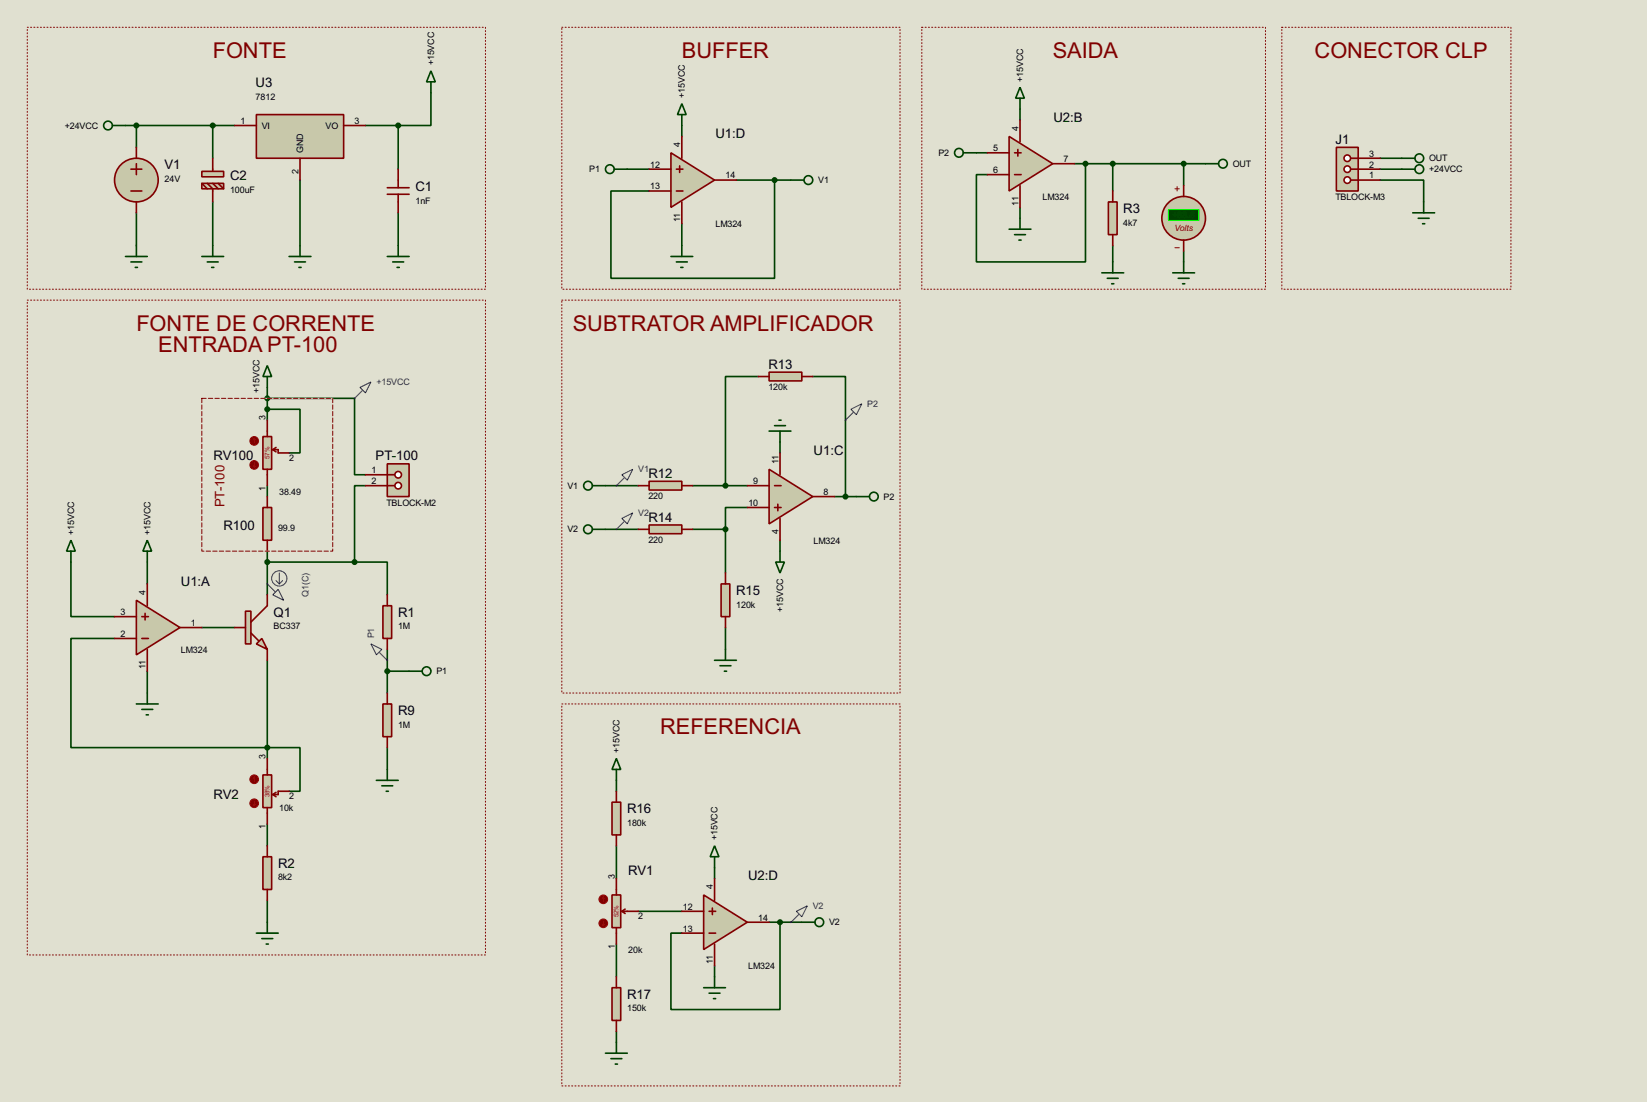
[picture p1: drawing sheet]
<svg xmlns="http://www.w3.org/2000/svg" width="383mm" height="256mm" viewBox="0 0 383 256" stroke-linecap="round" stroke-linejoin="round" font-family="sans-serif">
<path d="M0 0h383.5v256.5h-383.5z" fill="#e0e0d0"/>
<g fill="none" stroke="#004000" stroke-width=".38">
<path d="M29.2 29.2h25.4M31.7 29.2v5.1M49.5 29.2v7.6M85.1 29.2h7.6M92.7 29.2v10.2M100.3 21.6v7.6h-7.6M146 39.4h5.1M158.7 29.2v2.5M227.3 35.6h2.6M237.5 25.4v2.5M250.2 38.1h30.5M252.7 38.1v22.9h-25.4v-20.4h2.6"/>
<path d="M259.1 38.1v6.3M275.6 38.1v5.1M321.3 39.4h5.1M321.3 36.8h5.1M31.7 49.5v7.6M49.5 47v10.1M69.8 41.9v15.2M92.7 49.5v7.6M158.7 52.1v5M171.4 41.9h12.7M180.3 41.9v22.9h-38.1v-20.4h8.9M237.5 48.3v2.5"/>
<path d="M259.1 57.1v3.9M275.6 58.4v2.6M321.3 41.9h10.2v5.1M62.2 95.2h7.6v10.2h-2.5M62.2 92.7h20.3v17.8h2.6M62.2 90.2v7.6M176.5 87.6h-7.6v25.4M189.2 87.6h7.6v28M62.2 113v2.6M85.1 113h-2.6v17.8M141 113h7.6M161.3 113h12.7"/>
<path d="M174 118.1h-5.1v5.1M181.6 102.9v2.5M194.3 115.6h5.1M16.5 130.8v12.7h10.2M34.3 130.8v5.1M62.2 128.3v10.1M62.2 130.8h20.3M82.5 130.8h7.7v7.6M141 123.2h7.6M161.3 123.2h7.6M168.9 123.2v10.1M181.6 125.7v2.6"/>
<path d="M26.7 148.6h-10.2v25.4h53.3v10.1h-2.5M34.3 156.2v5.1M47 146h7.6M62.2 153.7v22.8M90.2 151.1v10.2M90.2 156.2h5M168.9 146v5.1M90.2 174v5.1M62.2 191.8v5M143.5 181.6v2.5M143.5 196.8v7.7M62.2 209.5v5.1"/>
<path d="M143.5 219.7v7.6M148.6 212.1h10.1M166.4 201.9v2.6M179.1 214.6h7.6M181.6 214.6v20.3h-25.4v-17.7h2.5M166.4 224.8v2.5M143.5 240v2.6"/>
</g>
<path d="M6.3 6.3h106.7v61h-106.7z" fill="none" stroke="#e0e0d0" stroke-width=".23"/>
<path d="M6.3 6.3h106.7v61h-106.7z" fill="none" stroke="#800000" stroke-width=".23" stroke-dasharray=".3 .5"/>
<circle cx="31.7" cy="41.9" r="5.1" fill="#c8c8aa" stroke="#800000" stroke-width=".38"/>
<path d="M30.5 39.4h2.5M31.7 34.3v2.5M31.7 38.1v2.5M30.5 44.4h2.5M31.7 47v2.5" fill="none" stroke="#800000" stroke-width=".38"/>
<path d="M29.2 59.7h5.1M31.7 57.1v2.6M30.5 61h2.5M31.5 62.2h.5" fill="none" stroke="#004000" stroke-width=".38"/>
<path d="M59.7 26.7h20.3v10.1h-20.3z" fill="#c8c8aa" stroke="#800000" stroke-width=".38"/>
<path d="M54.6 29.2h5.1M69.8 36.8v5.1M80 29.2h5.1M92.7 39.4v4.3M90.2 45.2h5M90.2 43.7h5M92.7 45.2v4.3" fill="none" stroke="#800000" stroke-width=".38"/>
<g fill="#004000" stroke="#004000" stroke-width=".38">
<circle cx="31.7" cy="29.2" r=".51"/>
<circle cx="92.7" cy="29.2" r=".51"/>
</g>
<path d="M67.3 59.7h5.1M69.8 57.1v2.6M90.2 59.7h5M92.7 57.1v2.6M68.6 61h2.5M69.6 62.2h.5M91.4 61h2.6M92.5 62.2h.5" fill="none" stroke="#004000" stroke-width=".38"/>
<g fill="#c8c8aa" stroke="#800000" stroke-width=".38">
<path d="M47 39.9h5.1v1.2h-5.1z"/>
<path d="M47 42.7h5.1v1.2h-5.1z"/>
</g>
<path d="M49.5 36.8v3.1M47 42.7l1.3 1.2M48.3 42.7l1.2 1.2v3.1M49.5 42.7l1.3 1.2M50.8 42.7l1.3 1.2" fill="none" stroke="#800000" stroke-width=".38"/>
<path d="M47 59.7h5.1M49.5 57.1v2.6M48.3 61h2.5M49.3 62.2h.5" fill="none" stroke="#004000" stroke-width=".38"/>
<circle cx="49.5" cy="29.2" r=".51" fill="#004000" stroke="#004000" stroke-width=".38"/>
<path d="M214.6 6.3h80v61h-80zM6.3 69.8h106.7v152.4h-106.7z" fill="none" stroke="#e0e0d0" stroke-width=".23"/>
<path d="M214.6 6.3h80v61h-80zM6.3 69.8h106.7v152.4h-106.7z" fill="none" stroke="#800000" stroke-width=".23" stroke-dasharray=".3 .5"/>
<path d="M31.7 139.7l10.2 6.3-10.2 6.4z" fill="#c8c8aa" stroke="#800000" stroke-width=".38"/>
<path d="M34.3 135.9v5.1M26.7 148.6h5M26.7 143.5h5M33 148.6h1.5M33 143.5h1.5M33.8 142.7v1.6M34.3 151.1v5.1M41.9 146h5.1" fill="none" stroke="#800000" stroke-width=".38"/>
<path d="M61.2 180.3h2v7.7h-2z" fill="#c8c8aa" stroke="#800000" stroke-width=".38"/>
<path d="M62.2 176.5v3.8M62.2 188v3.8M63.5 184.9l.8 .5M64.3 184.4l-.8 .5M67.3 184.1h-2.5v.8h-1.3" fill="none" stroke="#800000" stroke-width=".38"/>
<circle cx="59.2" cy="181.4" r="1.02" fill="#400000" stroke="#f00" stroke-width=".23"/>
<path d="M59.2 180.8l-.3 .3M59.2 180.8l.2 .3M59.2 180.8v1.1" fill="none" stroke="#f00" stroke-width=".23"/>
<circle cx="59.2" cy="186.9" r="1.02" fill="#400000" stroke="#f00" stroke-width=".23"/>
<path d="M58.9 187.2l.3 .3M59.2 186.4v1.1M59.4 187.2l-.2 .3" fill="none" stroke="#f00" stroke-width=".23"/>
<path d="M59.7 149.9l1.3-1.3 1.2 2.5z" fill="#c8c8aa" stroke="#800000" stroke-width=".38"/>
<path d="M57.1 142.2h1.3v7.7h-1.3z" fill="#c8c8aa" stroke="#800000" stroke-width=".38"/>
<path d="M62.2 138.4v2.6l-3.8 3.8M54.6 146h2.5M58.4 147.3l1.8 1.8M62.2 151.1v2.6" fill="none" stroke="#800000" stroke-width=".38"/>
<circle cx="62.2" cy="174" r=".51" fill="#004000" stroke="#004000" stroke-width=".38"/>
<path d="M31.7 163.8h5.1M33 165.1h2.6M34 166.4h.5M34.3 161.3v2.5" fill="none" stroke="#004000" stroke-width=".38"/>
<path d="M61.2 199.4h2v7.6h-2z" fill="#c8c8aa" stroke="#800000" stroke-width=".38"/>
<path d="M62.2 196.8v2.6M62.2 207v2.5" fill="none" stroke="#800000" stroke-width=".38"/>
<path d="M59.7 217.2h5.1M61 218.4h2.5M62 219.7h.5M62.2 214.6v2.6" fill="none" stroke="#004000" stroke-width=".38"/>
<path d="M61.2 118.1h2v7.6h-2z" fill="#c8c8aa" stroke="#800000" stroke-width=".38"/>
<path d="M62.2 115.6v2.5M62.2 125.7v2.6" fill="none" stroke="#800000" stroke-width=".38"/>
<path d="M61.2 101.6h2v7.6h-2z" fill="#c8c8aa" stroke="#800000" stroke-width=".38"/>
<path d="M62.2 97.8v3.8M62.2 109.2v3.8M63.5 104.6l.8 .6M63.5 104.6h1.3v.8h2.5M64.3 104.1l-.8 .5" fill="none" stroke="#800000" stroke-width=".38"/>
<circle cx="59.2" cy="102.6" r="1.02" fill="#400000" stroke="#f00" stroke-width=".23"/>
<path d="M59.2 102.1l-.3 .3M59.2 102.1l.2 .3M59.2 102.1v1" fill="none" stroke="#f00" stroke-width=".23"/>
<circle cx="59.2" cy="108.2" r="1.02" fill="#400000" stroke="#f00" stroke-width=".23"/>
<path d="M58.9 108.5l.3 .2M59.2 107.7v1M59.4 108.5l-.2 .2" fill="none" stroke="#f00" stroke-width=".23"/>
<circle cx="62.2" cy="95.2" r=".51" fill="#004000" stroke="#004000" stroke-width=".38"/>
<path d="M90.2 107.9h5v7.7h-5z" fill="#c8c8aa" stroke="#800000" stroke-width=".38"/>
<path d="M90.2 110.5h1.7" fill="none" stroke="#800000" stroke-width=".38"/>
<circle cx="92.7" cy="110.5" r=".76" fill="#feffff" stroke="#800000" stroke-width=".38"/>
<path d="M90.2 113h1.7" fill="none" stroke="#800000" stroke-width=".38"/>
<circle cx="92.7" cy="113" r=".76" fill="#feffff" stroke="#800000" stroke-width=".38"/>
<path d="M85.1 110.5h5.1M85.1 113h5.1" fill="none" stroke="#800000" stroke-width=".38"/>
<g fill="#004000" stroke="#004000" stroke-width=".38">
<circle cx="62.2" cy="92.7" r=".51"/>
<circle cx="62.2" cy="130.8" r=".51"/>
</g>
<path d="M89.2 141h2v7.6h-2z" fill="#c8c8aa" stroke="#800000" stroke-width=".38"/>
<path d="M90.2 138.4v2.6M90.2 148.6v2.5" fill="none" stroke="#800000" stroke-width=".38"/>
<path d="M89.2 163.8h2v7.6h-2z" fill="#c8c8aa" stroke="#800000" stroke-width=".38"/>
<path d="M90.2 161.3v2.5M90.2 171.4v2.6" fill="none" stroke="#800000" stroke-width=".38"/>
<g fill="#004000" stroke="#004000" stroke-width=".38">
<circle cx="82.5" cy="130.8" r=".51"/>
<circle cx="90.2" cy="156.2" r=".51"/>
</g>
<g fill="none" stroke="#004000" stroke-width=".38">
<path d="M143 39.4h3M156.2 59.7h5.1M158.7 57.1v2.6M184.1 41.9h3.1M157.5 61h2.5M158.5 62.2h.5M95.2 156.2h3.1M90.2 179.1v2.5M87.6 181.6h5.1M88.9 182.9h2.5M89.9 184.1h.5"/>
<circle cx="142" cy="39.4" r="1.02"/>
<circle cx="188.2" cy="41.9" r="1.02"/>
<circle cx="99.3" cy="156.2" r="1.02"/>
</g>
<path d="M86.4 149.9l2.5 1.2-1.3 1.3zM88.4 151.9l1.8 1.8" fill="none" stroke="#0000c0" stroke-width=".23"/>
<path d="M130.8 6.3h78.7v61h-78.7zM130.8 69.8h78.7v91.5h-78.7z" fill="none" stroke="#e0e0d0" stroke-width=".23"/>
<path d="M130.8 6.3h78.7v61h-78.7zM130.8 69.8h78.7v91.5h-78.7z" fill="none" stroke="#800000" stroke-width=".23" stroke-dasharray=".3 .5"/>
<path d="M179.1 109.2l10.1 6.4-10.1 6.3z" fill="#c8c8aa" stroke="#800000" stroke-width=".38"/>
<path d="M174 113h5.1M174 118.1h5.1M180.3 113h1.6M180.3 118.1h1.6M181.1 117.3v1.6M181.6 105.4v5.1M189.2 115.6h5.1M181.6 120.6v5.1" fill="none" stroke="#800000" stroke-width=".38"/>
<g fill="none" stroke="#004000" stroke-width=".38">
<path d="M180.3 99.1h2.6M181.4 97.8h.5M137.9 113h3.1M179.1 100.3h5M181.6 100.3v2.6M199.4 115.6h3"/>
<circle cx="136.9" cy="113" r="1.02"/>
<circle cx="203.5" cy="115.6" r="1.02"/>
</g>
<path d="M151.1 112h7.6v2h-7.6z" fill="#c8c8aa" stroke="#800000" stroke-width=".38"/>
<path d="M148.6 113h2.5M158.7 113h2.6" fill="none" stroke="#800000" stroke-width=".38"/>
<path d="M179.1 86.6h7.6v2h-7.6z" fill="#c8c8aa" stroke="#800000" stroke-width=".38"/>
<path d="M176.5 87.6h2.6M186.7 87.6h2.5" fill="none" stroke="#800000" stroke-width=".38"/>
<path d="M151.1 122.2h7.6v2h-7.6z" fill="#c8c8aa" stroke="#800000" stroke-width=".38"/>
<path d="M148.6 123.2h2.5M158.7 123.2h2.6" fill="none" stroke="#800000" stroke-width=".38"/>
<path d="M167.9 135.9h2v7.6h-2z" fill="#c8c8aa" stroke="#800000" stroke-width=".38"/>
<path d="M168.9 133.3v2.6M168.9 143.5v2.5" fill="none" stroke="#800000" stroke-width=".38"/>
<g fill="none" stroke="#004000" stroke-width=".38">
<path d="M137.9 123.2h3.1M166.4 153.7h5M167.6 154.9h2.6M168.7 156.2h.5M168.9 151.1v2.6M186.7 214.6h3M163.8 229.9h5.1M165.1 231.1h2.5M166.1 232.4h.5M166.4 227.3v2.6"/>
<circle cx="136.9" cy="123.2" r="1.02"/>
<circle cx="190.8" cy="214.6" r="1.02"/>
</g>
<path d="M130.8 163.8h78.7v88.9h-78.7z" fill="none" stroke="#e0e0d0" stroke-width=".23"/>
<path d="M130.8 163.8h78.7v88.9h-78.7z" fill="none" stroke="#800000" stroke-width=".23" stroke-dasharray=".3 .5"/>
<path d="M142.5 186.7h2v7.6h-2z" fill="#c8c8aa" stroke="#800000" stroke-width=".38"/>
<path d="M143.5 184.1v2.6M143.5 194.3v2.5" fill="none" stroke="#800000" stroke-width=".38"/>
<path d="M142.5 229.9h2v7.6h-2z" fill="#c8c8aa" stroke="#800000" stroke-width=".38"/>
<path d="M143.5 227.3v2.6M143.5 237.5v2.5" fill="none" stroke="#800000" stroke-width=".38"/>
<path d="M142.5 208.3h2v7.6h-2z" fill="#c8c8aa" stroke="#800000" stroke-width=".38"/>
<path d="M143.5 204.5v3.8M143.5 215.9v3.8M144.8 212.1l.7 .5M144.8 212.1h3.8M145.5 211.6l-.7 .5" fill="none" stroke="#800000" stroke-width=".38"/>
<circle cx="140.5" cy="209.3" r="1.02" fill="#400000" stroke="#f00" stroke-width=".23"/>
<path d="M140.5 208.8l-.3 .2M140.5 208.8l.2 .2M140.5 208.8v1" fill="none" stroke="#f00" stroke-width=".23"/>
<circle cx="140.5" cy="214.9" r="1.02" fill="#400000" stroke="#f00" stroke-width=".23"/>
<path d="M140.2 215.1l.3 .3M140.5 214.4v1M140.7 215.1l-.2 .3" fill="none" stroke="#f00" stroke-width=".23"/>
<path d="M141 245.1h5M142.2 246.4h2.6M143.3 247.6h.5M143.5 242.6v2.5" fill="none" stroke="#004000" stroke-width=".38"/>
<path d="M234.9 31.7l10.2 6.4-10.2 6.3z" fill="#c8c8aa" stroke="#800000" stroke-width=".38"/>
<path d="M229.9 35.6h5M236.2 35.6h1.5M237 34.8v1.5M237.5 27.9v5.1M245.1 38.1h5.1M229.9 40.6h5M236.2 40.6h1.5M237.5 43.2v5.1" fill="none" stroke="#800000" stroke-width=".38"/>
<g fill="none" stroke="#004000" stroke-width=".38">
<path d="M100.3 16.5l1 2.5h-2zM100.3 19v2.6M158.7 24.1l1.1 2.6h-2.1zM158.7 26.7v2.5M224.3 35.6h3M237.5 20.3l1 2.6h-2zM237.5 22.9v2.5M234.9 53.3h5.1M236.2 54.6h2.6M237.2 55.9h.5M237.5 50.8v2.5M62.2 85.1l1 2.5h-2z"/>
<path d="M62.2 87.6v2.6M16.5 125.7l1 2.6h-2zM16.5 128.3v2.5M34.3 125.7l1 2.6h-2zM34.3 128.3v2.5M180.6 130.8h2l-1 2.5zM181.6 128.3v2.5M143.5 176.5l1 2.6h-2zM143.5 179.1v2.5M166.4 196.8l1 2.6h-2zM166.4 199.4v2.5"/>
<circle cx="223.3" cy="35.6" r="1.02"/>
</g>
<circle cx="252.7" cy="38.1" r=".51" fill="#004000" stroke="#004000" stroke-width=".38"/>
<g fill="none" stroke="#0000c0" stroke-width=".23">
<path d="M83.8 90.2l2.6-1.3-1.3 2.5zM84.3 90.9l-1.8 1.8M62.2 135.9l1.8 1.8M63.5 138.4l1.3-1.2 1.2 2.5zM64.3 135.1l.7 .8M65 133.3v2.6M65.8 135.1l-.8 .8M185.4 212.1l2.6-1.3-1.3 2.6zM185.9 212.9l-1.8 1.7"/>
<circle cx="65" cy="134.6" r="1.78"/>
</g>
<circle cx="275.6" cy="50.8" r="5.1" fill="#c8c8aa" stroke="#800000" stroke-width=".38"/>
<path d="M273.6 43.9h1M273.6 57.7h1M274.1 43.4v1" fill="none" stroke="#800000" stroke-width=".23"/>
<path d="M272 48.8h7.1v2.5h-7.1z" fill="#004000" stroke="#0f0" stroke-width=".23"/>
<path d="M275.6 43.2v2.5M275.6 55.9v2.5" fill="none" stroke="#800000" stroke-width=".38"/>
<g fill="#004000" stroke="#004000" stroke-width=".38">
<circle cx="275.6" cy="38.1" r=".51"/>
<circle cx="168.9" cy="113" r=".51"/>
<circle cx="168.9" cy="123.2" r=".51"/>
<circle cx="196.8" cy="115.6" r=".51"/>
</g>
<g fill="none" stroke="#004000" stroke-width=".38">
<path d="M26.2 29.2h3M280.7 38.1h3M326.4 39.4h3M273 63.5h5.1M274.3 64.8h2.6M275.3 66h.5M275.6 61v2.5"/>
<circle cx="25.1" cy="29.2" r="1.02"/>
<circle cx="284.7" cy="38.1" r="1.02"/>
<circle cx="330.5" cy="39.4" r="1.02"/>
</g>
<path d="M198.1 95.2l2.6-1.2-1.3 2.5zM198.6 96l-1.8 1.8M144.8 110.5l2.5-1.3-1.3 2.6zM145.3 111.3l-1.8 1.7M144.8 120.6l2.5-1.2-1.3 2.5zM145.3 121.4l-1.8 1.8" fill="none" stroke="#0000c0" stroke-width=".23"/>
<path d="M298.4 6.3h53.4v61h-53.4zM47 92.7h30.5v35.6h-30.5z" fill="none" stroke="#e0e0d0" stroke-width=".23"/>
<path d="M47 92.7h30.5v35.6h-30.5z" fill="none" stroke="#800000" stroke-width=".23" stroke-dasharray="1 .5"/>
<path d="M298.4 6.3h53.4v61h-53.4z" fill="none" stroke="#800000" stroke-width=".23" stroke-dasharray=".3 .5"/>
<path d="M311.1 34.3h5.1v10.1h-5.1z" fill="#c8c8aa" stroke="#800000" stroke-width=".38"/>
<path d="M314.5 41.9h1.7" fill="none" stroke="#800000" stroke-width=".38"/>
<circle cx="313.7" cy="41.9" r=".76" fill="#feffff" stroke="#800000" stroke-width=".38"/>
<path d="M314.5 39.4h1.7" fill="none" stroke="#800000" stroke-width=".38"/>
<circle cx="313.7" cy="39.4" r=".76" fill="#feffff" stroke="#800000" stroke-width=".38"/>
<path d="M314.5 36.8h1.7" fill="none" stroke="#800000" stroke-width=".38"/>
<circle cx="313.7" cy="36.8" r=".76" fill="#feffff" stroke="#800000" stroke-width=".38"/>
<path d="M316.2 39.4h5.1M316.2 36.8h5.1M316.2 41.9h5.1" fill="none" stroke="#800000" stroke-width=".38"/>
<g fill="none" stroke="#004000" stroke-width=".38">
<path d="M326.4 36.8h3M328.9 49.5h5.1M330.2 50.8h2.5M331.2 52.1h.5M331.5 47v2.5"/>
<circle cx="330.5" cy="36.8" r="1.02"/>
</g>
<path d="M163.8 208.3l10.2 6.3-10.2 6.4z" fill="#c8c8aa" stroke="#800000" stroke-width=".38"/>
<path d="M158.7 217.2h5.1M158.7 212.1h5.1M165.1 217.2h1.5M165.1 212.1h1.5M165.9 211.3v1.6M166.4 204.5v5M166.4 219.7v5.1M174 214.6h5.1" fill="none" stroke="#800000" stroke-width=".38"/>
<circle cx="181.6" cy="214.6" r=".51" fill="#004000" stroke="#004000" stroke-width=".38"/>
<path d="M156.2 35.6l10.2 6.3-10.2 6.4z" fill="#c8c8aa" stroke="#800000" stroke-width=".38"/>
<path d="M151.1 39.4h5.1M157.5 39.4h1.5M158.2 38.6v1.5M158.7 31.7v5.1M151.1 44.4h5.1M157.5 44.4h1.5M158.7 47v5.1M166.4 41.9h5" fill="none" stroke="#800000" stroke-width=".38"/>
<circle cx="180.3" cy="41.9" r=".51" fill="#004000" stroke="#004000" stroke-width=".38"/>
<path d="M258.1 47h2v7.6h-2z" fill="#c8c8aa" stroke="#800000" stroke-width=".38"/>
<path d="M259.1 44.4v2.6M259.1 54.6v2.5" fill="none" stroke="#800000" stroke-width=".38"/>
<circle cx="259.1" cy="38.1" r=".51" fill="#004000" stroke="#004000" stroke-width=".38"/>
<path d="M256.5 63.5h5.1M257.8 64.8h2.5M258.8 66h.5M259.1 61v2.5" fill="none" stroke="#004000" stroke-width=".38"/>
<g font-size="5.7" fill="#800000">
<text x="49.5" y="13.4">FONTE</text>
<text x="158.7" y="13.4">BUFFER</text>
<text x="245.1" y="13.4">SAIDA</text>
<text x="306.1" y="13.4">CONECTOR CLP</text>
<text x="31.7" y="76.9">FONTE DE CORRENTE</text>
<text x="133.3" y="76.9">SUBTRATOR AMPLIFICADOR</text>
<text x="36.8" y="82">ENTRADA PT-100</text>
<text x="153.7" y="170.9">REFERENCIA</text>
</g>
<g font-size="3.4">
<text x="59.5" y="20.4">U3</text>
<text x="245.3" y="28.4">U2:B</text>
<text x="166.6" y="32.2">U1:D</text>
<text x="310.9" y="33.5">J1</text>
<text x="38.3" y="39.4">V1</text>
<text x="53.6" y="42">C2</text>
<text x="96.7" y="44.5">C1</text>
<text x="261.5" y="49.6">R3</text>
<text x="178.9" y="85.8">R13</text>
<text x="49.7" y="107.1">RV100</text>
<text x="87.5" y="107.1">PT-100</text>
<text x="189.4" y="105.9">U1:C</text>
<text x="151" y="111.2">R12</text>
<text x="52" y="123.2">R100</text>
<text x="151" y="121.4">R14</text>
<text x="42.1" y="136.3">U1:A</text>
<text x="63.7" y="143.5">Q1</text>
<text x="92.7" y="143.5">R1</text>
<text x="171.4" y="138.4">R15</text>
<text x="92.7" y="166.4">R9</text>
<text x="49.7" y="185.8">RV2</text>
<text x="146" y="189.2">R16</text>
<text x="64.7" y="201.9">R2</text>
<text x="146.3" y="203.6">RV1</text>
<text x="174.2" y="204.9">U2:D</text>
<text x="146" y="232.4">R17</text>
</g>
<text font-size="3.4" fill="#800000" x="52.3" y="118.1" transform="rotate(-90 52.3 118.1)">PT-100</text>
<g font-size="2.3">
<text x="101" y="15.2" transform="rotate(-90 101 15.2)">+15VCC</text>
<text x="59.5" y="23.3">7812</text>
<text x="159.5" y="22.9" transform="rotate(-90 159.5 22.9)">+15VCC</text>
<text x="238.2" y="19.1" transform="rotate(-90 238.2 19.1)">+15VCC</text>
<text x="15.1" y="29.9">+24VCC</text>
<text x="56" y="28.8">1</text>
<text x="61" y="29.9">VI</text>
<text x="75.8" y="29.9">VO</text>
<text x="82.5" y="28.8">3</text>
<text x="70.6" y="35.6" transform="rotate(-90 70.6 35.6)">GND</text>
<text x="158.4" y="34.3" transform="rotate(-90 158.4 34.3)">4</text>
<text x="231.3" y="35.2">5</text>
<text x="237.1" y="30.5" transform="rotate(-90 237.1 30.5)">4</text>
<text x="69.5" y="40.5" transform="rotate(-90 69.5 40.5)">2</text>
<text x="137.2" y="40.1">P1</text>
<text x="151.4" y="39">12</text>
<text x="168.9" y="41.5">14</text>
<text x="218.5" y="36.3">P2</text>
<text x="231.3" y="40.3">6</text>
<text x="247.6" y="37.7">7</text>
<text x="287" y="38.8">OUT</text>
<text x="318.8" y="41.5">1</text>
<text x="318.8" y="39">2</text>
<text x="318.8" y="36.4">3</text>
<text x="332.7" y="40.1">+24VCC</text>
<text x="332.7" y="37.5">OUT</text>
<text x="38.3" y="42.4">24V</text>
<text x="53.6" y="44.9">100uF</text>
<text x="96.7" y="47.5">1nF</text>
<text x="151.4" y="44.1">13</text>
<text x="190.5" y="42.6">V1</text>
<text x="237.1" y="47.8" transform="rotate(-90 237.1 47.8)">11</text>
<text x="242.7" y="46.6">LM324</text>
<text x="310.9" y="46.6">TBLOCK-M3</text>
<text x="158.4" y="51.6" transform="rotate(-90 158.4 51.6)">11</text>
<text x="166.6" y="52.9">LM324</text>
<text x="261.5" y="52.5">4k7</text>
<text x="60.4" y="91.4" transform="rotate(-90 60.4 91.4)">+15VCC</text>
<text x="178.9" y="90.8">120k</text>
<text x="61.8" y="97.8" transform="rotate(-90 61.8 97.8)">3</text>
<text x="67.3" y="107.3">2</text>
<text x="181.2" y="108" transform="rotate(-90 181.2 108)">11</text>
<text x="86.5" y="110.1">1</text>
<text x="86.5" y="112.6">2</text>
<text x="132.1" y="113.7">V1</text>
<text x="175.4" y="112.6">9</text>
<text x="61.8" y="114.2" transform="rotate(-90 61.8 114.2)">1</text>
<text x="65" y="115.1">38.49</text>
<text x="90" y="117.7">TBLOCK-M2</text>
<text x="151" y="116.2">220</text>
<text x="174.2" y="117.7">10</text>
<text x="191.8" y="115.2">8</text>
<text x="205.7" y="116.3">P2</text>
<text x="17.2" y="124.5" transform="rotate(-90 17.2 124.5)">+15VCC</text>
<text x="35" y="124.5" transform="rotate(-90 35 124.5)">+15VCC</text>
<text x="64.7" y="123.7">99.9</text>
<text x="132.1" y="123.9">V2</text>
<text x="181.2" y="124.3" transform="rotate(-90 181.2 124.3)">4</text>
<text x="151" y="126.3">220</text>
<text x="189.4" y="126.6">LM324</text>
<text x="28.1" y="143.1">3</text>
<text x="33.9" y="138.4" transform="rotate(-90 33.9 138.4)">4</text>
<text x="171.4" y="141.4">120k</text>
<text x="182.3" y="142.4" transform="rotate(-90 182.3 142.4)">+15VCC</text>
<text x="28.1" y="148.2">2</text>
<text x="44.4" y="145.7">1</text>
<text x="63.7" y="146.5">BC337</text>
<text x="92.7" y="146.5">1M</text>
<text x="33.9" y="155.8" transform="rotate(-90 33.9 155.8)">11</text>
<text x="42.1" y="151.9">LM324</text>
<text x="101.6" y="156.9">P1</text>
<text x="92.7" y="169.3">1M</text>
<text x="61.8" y="176.5" transform="rotate(-90 61.8 176.5)">3</text>
<text x="144.2" y="175.3" transform="rotate(-90 144.2 175.3)">+15VCC</text>
<text x="65" y="188.8">10k</text>
<text x="67.3" y="186.1">2</text>
<text x="61.8" y="192.9" transform="rotate(-90 61.8 192.9)">1</text>
<text x="146" y="192.2">180k</text>
<text x="167.1" y="195.6" transform="rotate(-90 167.1 195.6)">+15VCC</text>
<text x="64.7" y="204.9">8k2</text>
<text x="143.1" y="204.5" transform="rotate(-90 143.1 204.5)">3</text>
<text x="166" y="207" transform="rotate(-90 166 207)">4</text>
<text x="148.6" y="214">2</text>
<text x="159" y="211.7">12</text>
<text x="176.5" y="214.2">14</text>
<text x="193" y="215.3">V2</text>
<text x="143.1" y="220.9" transform="rotate(-90 143.1 220.9)">1</text>
<text x="146.3" y="221.8">20k</text>
<text x="159" y="216.8">13</text>
<text x="166" y="224.4" transform="rotate(-90 166 224.4)">11</text>
<text x="174.2" y="225.6">LM324</text>
<text x="146" y="235.4">150k</text>
</g>
<text font-size="2.3" fill="#008000" x="273" y="50.8">+88.8</text>
<g font-size="2.3" fill="#0000c0">
<text x="87.6" y="89.6">+15VCC</text>
<text x="201.9" y="94.7">P2</text>
<text x="148.6" y="109.9">V1</text>
<text x="148.6" y="120.1">V2</text>
<text x="71.8" y="138.9" transform="rotate(-90 71.8 138.9)">Q1(C)</text>
<text x="87.1" y="148.6" transform="rotate(-90 87.1 148.6)">P1</text>
<text x="189.2" y="211.5">V2</text>
</g>
<text font-size="2.2" fill="#800000" x="273.5" y="53.7">Volts</text>
<g font-size="1.7" fill="#c00000">
<text x="62.7" y="106.8" transform="rotate(-90 62.7 106.8)">57%</text>
<text x="62.7" y="185.6" transform="rotate(-90 62.7 185.6)">38%</text>
<text x="144" y="213.5" transform="rotate(-90 144 213.5)">52%</text>
</g>
</svg>
